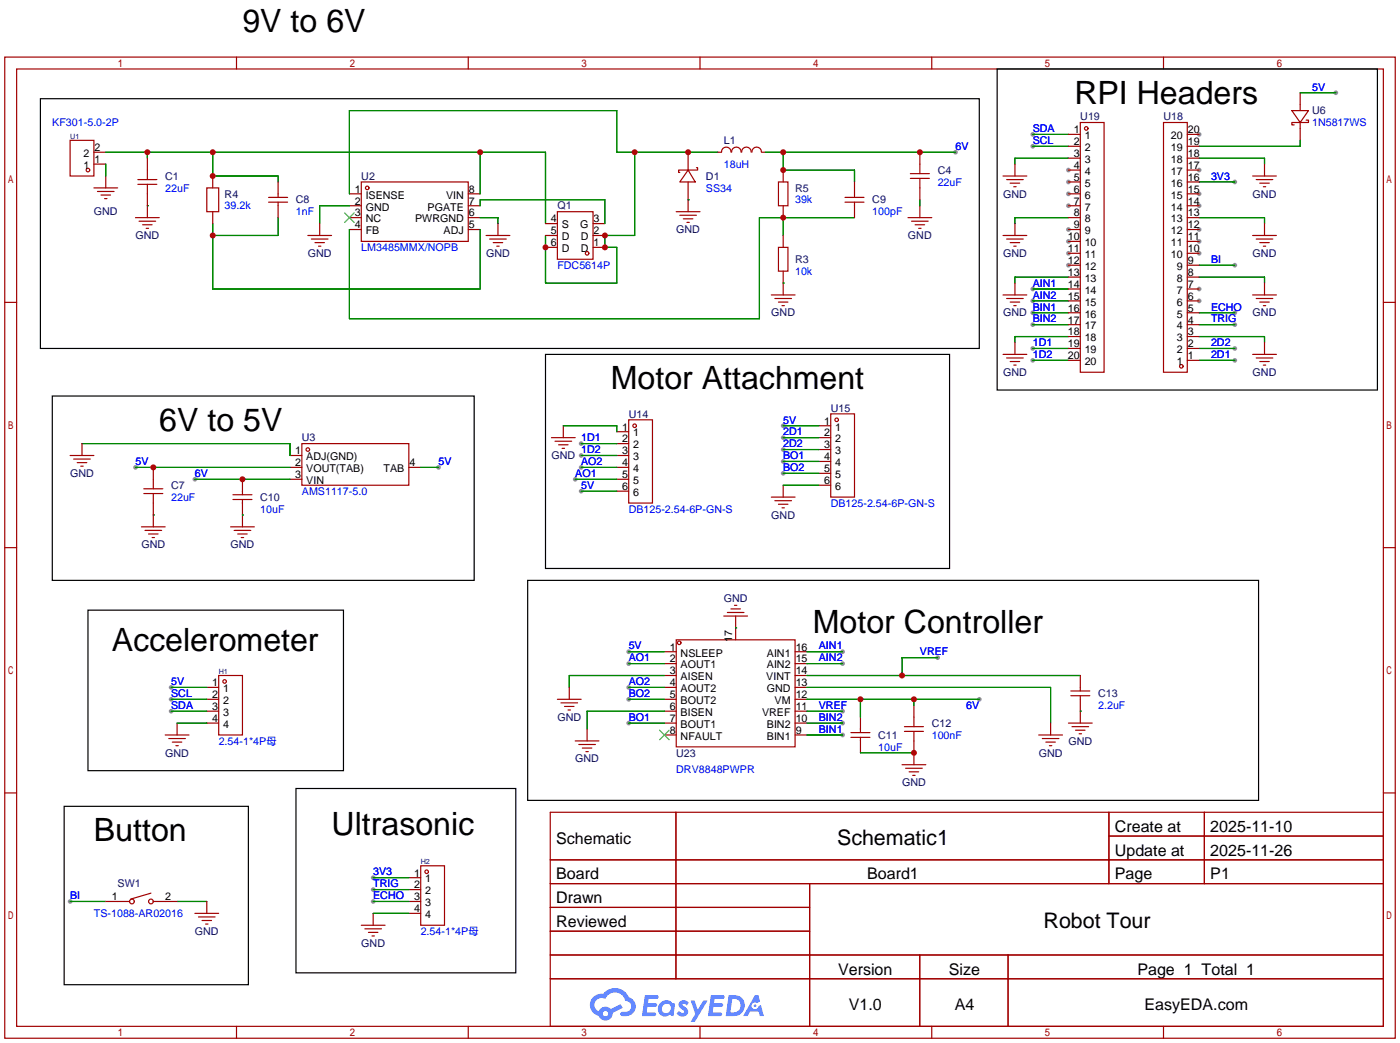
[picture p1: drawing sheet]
<svg xmlns="http://www.w3.org/2000/svg" width="299mm" height="223mm" viewBox="0 0 299 223" stroke-linecap="round" stroke-linejoin="round" font-family="sans-serif">
<g fill="#999">
<circle cx="256.3" cy="64.3" r=".51"/>
<circle cx="256.3" cy="61.7" r=".51"/>
<circle cx="256.3" cy="54.1" r=".51"/>
<circle cx="256.3" cy="51.6" r=".51"/>
<circle cx="256.3" cy="49" r=".51"/>
<circle cx="256.3" cy="43.9" r=".51"/>
<circle cx="256.3" cy="41.4" r=".51"/>
<circle cx="256.3" cy="36.3" r=".51"/>
<circle cx="256.3" cy="28.7" r=".51"/>
<circle cx="228.3" cy="36.3" r=".51"/>
<circle cx="228.3" cy="38.9" r=".51"/>
<circle cx="228.3" cy="41.4" r=".51"/>
<circle cx="228.3" cy="43.9" r=".51"/>
<circle cx="228.3" cy="49" r=".51"/>
<circle cx="228.3" cy="51.6" r=".51"/>
<circle cx="228.3" cy="54.1" r=".51"/>
<circle cx="228.3" cy="56.6" r=".51"/>
<circle cx="204.2" cy="32.5" r=".51"/>
<circle cx="41.7" cy="102.4" r=".51"/>
<circle cx="29" cy="99.8" r=".51"/>
<circle cx="93.7" cy="99.8" r=".51"/>
<circle cx="263.9" cy="38.9" r=".51"/>
<circle cx="285.5" cy="19.8" r=".51"/>
<circle cx="220.7" cy="74.4" r=".51"/>
<circle cx="220.7" cy="77" r=".51"/>
<circle cx="263.9" cy="74.4" r=".51"/>
<circle cx="263.9" cy="77" r=".51"/>
<circle cx="263.9" cy="56.6" r=".51"/>
<circle cx="263.9" cy="69.3" r=".51"/>
<circle cx="263.9" cy="66.8" r=".51"/>
<circle cx="220.7" cy="28.7" r=".51"/>
<circle cx="220.7" cy="31.2" r=".51"/>
<circle cx="15" cy="192.5" r=".51"/>
<circle cx="124.2" cy="94.7" r=".51"/>
<circle cx="124.2" cy="97.3" r=".51"/>
<circle cx="124.2" cy="99.8" r=".51"/>
<circle cx="122.9" cy="102.4" r=".51"/>
<circle cx="167.4" cy="90.9" r=".51"/>
<circle cx="167.4" cy="93.5" r=".51"/>
<circle cx="167.4" cy="96" r=".51"/>
<circle cx="167.4" cy="98.6" r=".51"/>
<circle cx="167.4" cy="101.1" r=".51"/>
<circle cx="220.7" cy="69.3" r=".51"/>
<circle cx="220.7" cy="66.8" r=".51"/>
<circle cx="220.7" cy="64.3" r=".51"/>
<circle cx="220.7" cy="61.7" r=".51"/>
<circle cx="36.6" cy="146.8" r=".51"/>
<circle cx="36.6" cy="151.9" r=".51"/>
<circle cx="36.6" cy="149.4" r=".51"/>
<circle cx="79.8" cy="190" r=".51"/>
<circle cx="79.8" cy="187.5" r=".51"/>
<circle cx="79.8" cy="192.5" r=".51"/>
<circle cx="134.4" cy="139.2" r=".51"/>
<circle cx="134.4" cy="141.7" r=".51"/>
<circle cx="134.4" cy="146.8" r=".51"/>
<circle cx="134.4" cy="149.4" r=".51"/>
<circle cx="134.4" cy="154.4" r=".51"/>
<circle cx="180.1" cy="139.2" r=".51"/>
<circle cx="180.1" cy="141.7" r=".51"/>
<circle cx="180.1" cy="157" r=".51"/>
<circle cx="180.1" cy="154.4" r=".51"/>
<circle cx="180.1" cy="151.9" r=".51"/>
<circle cx="200.4" cy="140.5" r=".51"/>
<circle cx="209.3" cy="149.4" r=".51"/>
<circle cx="124.2" cy="104.9" r=".51"/>
</g>
<g fill="none" stroke="#a10000" stroke-width=".25">
<path d="M1 12.2h297.2v209.5h-297.2zM3.6 14.7h292.1v204.5h-292.1zM50.5 12.2v2.5M100.1 12.2v2.5M149.6 12.2v2.5M199.1 12.2v2.5M248.7 12.2v2.5M1 64.6h2.6M295.7 64.6h2.5M1 117h2.6M295.7 117h2.5M1 169.4h2.6"/>
<path d="M117.6 173.5h178.1v45.7h-178.1zM144.5 173.5v35.5M237 173.5v15.2M237 178.6h58.7M257.4 173.5v15.2M295.7 169.4h2.5M117.6 183.6h178.1M117.6 188.7h178.1M117.6 193.8h55.4M117.6 198.9h55.4M173 188.7v30.5M50.5 219.2v2.5"/>
<path d="M100.1 219.2v2.5M117.6 204h178.1M117.6 209h178.1M149.6 219.2v2.5M196.6 204v15.2M199.1 219.2v2.5M215.4 204v15.2M248.7 219.2v2.5"/>
</g>
<g fill="#5487ff">
<path d="M145.3 213.9a1.3 1.3 0 0 1 1.9 .3l-.4 .6a.54 .54 0 0 0-.9-.2l.1 .2a1.34 1.34 0 0 1 .9 1.7 1.47 1.47 0 0 1-2.3 0l.5-.6 .8 .4a.31 .31 0 0 0 .4-.2 .31 .31 0 0 0-.3-.4 1.12 1.12 0 0 1-.7-1.8z"/>
<path d="M147.6 213.7h.9l.6 2 1.2-2h.9l-2.7 4.5h-.9l1-1.6z"/>
<path d="M137.8 212.5h1.7a1.31 1.31 0 0 1 1.2 .2 .4 .4 0 0 1-.3 .6h-1.8l-.1 1h1.6a.4 .4 0 0 1 .4 .4 .4 .4 0 0 1-.5 .3h-1.6l-.2 1.2h1.4a.46 .46 0 0 1 .5 .1 .46 .46 0 0 1 .1 .5l-.4 .2h-2.6z"/>
<path d="M151.9 212.5h1.7a1.32 1.32 0 0 1 1.2 .2 .39 .39 0 0 1-.3 .6h-1.8l-.1 1h1.6a.4 .4 0 0 1 .4 .4 .4 .4 0 0 1-.4 .3h-1.7l-.2 1.2h1.4a.46 .46 0 0 1 .5 .1 .46 .46 0 0 1 .1 .5l-.4 .2h-2.6z"/>
<path d="M161.3 212.5h.8l.3 1.4-.6 .3a.75 .75 0 0 0-1.1 .3 .75 .75 0 0 0 .5 1.1 .75 .75 0 0 0 .9-.7l.5-.3 .6 2.4h-.8l-.3-.9h-1.8l-.5 .9h-1z"/>
<path d="M155.7 212.5l-.6 4.5h1.5a2.27 2.27 0 0 0 2.6-2.3 2.27 2.27 0 0 0-2.7-2.2zM156.5 213.3a1.5 1.5 0 0 1 1.8 1.6 1.5 1.5 0 0 1-1.9 1.3h-.3z"/>
<path d="M141.2 214.2a1.6 1.6 0 0 0-.3 2.3 1.6 1.6 0 0 0 2.3 .2l.7 .3 .3-2.5-.1-.2-.5-.1a1.58 1.58 0 0 0-2.4 0zM141.8 214.7a.98 .98 0 0 1 1.6 .4 .98 .98 0 0 1-1.1 1.3 .94 .94 0 0 1-.9-.7 .94 .94 0 0 1 .4-1z"/>
<path d="M126.8 212.9a2.37 2.37 0 0 0 1.1 4.1 1.54 1.54 0 0 0 1.8 .9 1.54 1.54 0 0 0 1.2-1.6l2.2-1-.5-.8-2 1a1.57 1.57 0 0 0-2.7 .5 1.5 1.5 0 0 1-.7-2.1 1.5 1.5 0 0 1 2.2-.5 2.23 2.23 0 0 1 2.3-1.4 2.23 2.23 0 0 1 2 1.8 1.16 1.16 0 0 1 1.2 1.1 1.16 1.16 0 0 1-1.1 1.2h-.7a.47 .47 0 0 0-.5 .4 .47 .47 0 0 0 .4 .5 2.17 2.17 0 0 0 2.5-.9 2.17 2.17 0 0 0-.3-2.7l-.8-.4a3.2 3.2 0 0 0-5.5-.7h-1.1zM128.8 216.5a.6 .6 0 0 1 1.2 0 .6 .6 0 0 1-1.2 0z"/>
<circle cx="161.4" cy="214.8" r=".28"/>
</g>
<g fill="none" stroke="#a10000" stroke-width=".25">
<path d="M277.9 19.8v3.8M15 30h5.1v7.6h-5.1zM20.1 35.1h2.5M20.1 32.5h2.5M22.6 37.6v2.5M29.5 38.4h4M29.5 39.4h4M31.5 33.8v4.6M31.5 39.4v7.1M45.5 37.6v2.5M59.4 38.9v3.3M77.2 38.9h22.9v12.7h-22.9z"/>
<path d="M147.1 36.3l1.5 2.6h-3.3zM147.1 36.3h-2.1v.5h.3M147.1 32.5v3.8M147.1 38.9v6.3M148.8 35.8h.3v.5h-2M156.2 32.5a1.01 1.01 0 0 0-1-1.1 1.01 1.01 0 0 0-1 1.1h-.8M156.4 32.5a1.01 1.01 0 0 1 1-1.1 1.01 1.01 0 0 1 1 1.1M158.5 32.5a1.01 1.01 0 0 1 1-1.1 1.01 1.01 0 0 1 1 1.1M160.7 32.5a1.01 1.01 0 0 1 1-1.1 1.01 1.01 0 0 1 1 1.1M162.8 32.5h.8M166.4 38.9h2v5h-2zM167.4 36.3v2.6"/>
<path d="M182.6 38.9v3.3M194.6 38.1h4M194.6 37.1h4M196.6 32.5v4.6M196.6 38.1v4.6M214.4 37.6h5.1M215.1 38.4h3.6M215.9 39.1h2M216.7 39.9h.5M216.9 35.1v2.5M228.3 38.9h2.6M228.3 36.3h2.6"/>
<path d="M228.3 33.8h2.6M228.3 31.2h2.6M228.3 28.7h2.6M230.9 26.2h5.1v53.3h-5.1zM248.7 26.2h5v53.3h-5zM253.7 38.9h2.6M253.7 36.3h2.6M253.7 33.8h2.6M253.7 31.2h2.6M253.7 28.7h2.6M267.7 37.6h5.1M268.5 38.4h3.5"/>
<path d="M269.2 39.1h2.1M270 39.9h.5M270.3 35.1v2.5M276.1 23.6h3.6l-1.8 2.6zM277.9 26.2v3.8M279.1 25.7h.6v.5h-3.6v.5h.5M20.1 40.1h5M20.8 40.9h3.6M21.6 41.7h2M22.4 42.4h.5M29 46.5h5M29.7 47.2h3.6"/>
<path d="M30.5 48h2M31.2 48.8h.5M44.2 40.1h2.5v5.1h-2.5zM45.5 45.2v2.6M57.4 43.2h4.1M57.4 42.2h4.1M59.4 43.2v3.3M65.8 50.3h5.1M66.5 51.1h3.6M67.3 51.8h2M68.1 52.6h.5M68.3 47.8v2.5"/>
<path d="M74.7 41.4h2.5M74.7 43.9h2.5M74.7 46.5h2.5M74.7 49h2.5M100.1 41.4h2.5M100.1 43.9h2.5M100.1 46.5h2.5M100.1 49h2.5M103.9 50.3h5.1M104.6 51.1h3.6M105.4 51.8h2M106.2 52.6h.5"/>
<path d="M106.4 47.8v2.5M116.6 50.3h2.5M116.6 52.8h2.5M116.6 47.8h2.5M119.1 45.2h7.6v10.2h-7.6zM126.7 50.3h2.6M126.7 52.8h2.6M126.7 47.8h2.6M144.5 45.2h5.1M145.3 46h3.5M146 46.7h2.1M146.8 47.5h.5"/>
<path d="M166.4 52.8h2v5.1h-2zM167.4 43.9v2.6M167.4 50.3v2.5M167.4 57.9v5.1M180.6 43.2h4.1M180.6 42.2h4.1M182.6 43.2v3.3M194.1 46.5h5M194.8 47.2h3.6M195.6 48h2M196.3 48.8h.5M196.6 43.9v2.6"/>
<path d="M214.4 50.3h5.1M215.1 51.1h3.6M215.9 51.8h2M216.7 52.6h.5M216.9 47.8v2.5M228.3 41.4h2.6M228.3 43.9h2.6M228.3 46.5h2.6M228.3 49h2.6M228.3 59.2h2.6M228.3 56.6h2.6M228.3 54.1h2.6"/>
<path d="M228.3 51.6h2.6M253.7 41.4h2.6M253.7 43.9h2.6M253.7 46.5h2.6M253.7 49h2.6M253.7 59.2h2.6M253.7 56.6h2.6M253.7 54.1h2.6M253.7 51.6h2.6M267.7 50.3h5.1M268.5 51.1h3.5M269.2 51.8h2.1"/>
<path d="M270 52.6h.5M270.3 47.8v2.5M164.8 63h5.1M165.6 63.8h3.6M166.4 64.5h2M167.1 65.3h.5M214.4 63h5.1M214.4 75.7h5.1M215.1 63.8h3.6M215.1 76.5h3.6M215.9 64.5h2M215.9 77.2h2"/>
<path d="M216.7 65.3h.5M216.7 78h.5M216.9 60.5v2.5M216.9 73.2v2.5M228.3 77h2.6M228.3 74.4h2.6M228.3 71.9h2.6M228.3 69.3h2.6M228.3 66.8h2.6M228.3 64.3h2.6M228.3 61.7h2.6M253.7 77h2.6"/>
<path d="M253.7 74.4h2.6M253.7 71.9h2.6M253.7 69.3h2.6M253.7 66.8h2.6M253.7 64.3h2.6M253.7 61.7h2.6M267.7 63h5.1M267.7 75.7h5.1M268.5 63.8h3.5M268.5 76.5h3.5M269.2 64.5h2.1M269.2 77.2h2.1"/>
<path d="M270 65.3h.5M270 78h.5M270.3 60.5v2.5M270.3 73.2v2.5M15 97.3h5.1M15.7 98h3.6M16.5 98.8h2M17.3 99.6h.5M17.5 94.7v2.6M32.8 99.8v4.6M62 97.3h2.5M62 99.8h2.5"/>
<path d="M64.5 94.7h22.9v8.9h-22.9zM87.4 99.8h2.5M117.9 93.5h5M118.6 94.2h3.6M119.4 95h2M120.1 95.8h.5M120.4 90.9v2.6M131.8 97.3h2.6M131.8 99.8h2.6M131.8 92.2h2.6M131.8 94.7h2.6M134.4 89.7h5v17.7h-5z"/>
<path d="M175 90.9h2.5M175 93.5h2.5M175 96h2.5M175 98.6h2.5M177.5 88.4h5.1v17.8h-5.1zM30.2 112.5h5.1M30.7 105.4h4.1M30.7 104.4h4.1M31 113.3h3.5M31.7 114h2.1M32.5 114.8h.5M32.8 105.4v7.1"/>
<path d="M49.3 112.5h5.1M49.8 106.7h4M49.8 105.7h4M50 113.3h3.6M50.8 114h2M51.6 114.8h.5M51.8 102.4v3.3M51.8 106.7v5.8M62 102.4h2.5M131.8 102.4h2.6M131.8 104.9h2.6M164.8 106.2h5.1"/>
<path d="M165.6 106.9h3.6M166.4 107.7h2M167.1 108.5h.5M167.4 103.6v2.6M175 101.1h2.5M175 103.6h2.5M142 139.2h2.5M144.5 136.7h25.4v22.8h-25.4zM154.7 131.6h5.1M155.4 130.8h3.6M156.2 130h2M157 129.3h.5"/>
<path d="M157.2 131.6v5.1M169.9 139.2h2.6M35.3 157h5.1M36.1 157.7h3.5M36.8 158.5h2.1M37.6 159.3h.5M37.8 154.4v2.6M44.2 146.8h2.5M44.2 149.4h2.5M44.2 151.9h2.5M44.2 154.4h2.5M46.7 144.3h5.1v12.7h-5.1z"/>
<path d="M119.1 149.4h5.1M119.9 150.1h3.5M120.6 150.9h2.1M121.4 151.6h.5M121.7 146.8v2.6M122.9 158.2h5.1M123.7 159h3.6M124.5 159.8h2M125.5 155.7v2.5M142 146.8h2.5M142 149.4h2.5M142 151.9h2.5"/>
<path d="M142 154.4h2.5M142 157h2.5M142 141.7h2.5M142 144.3h2.5M169.9 146.8h2.6M169.9 149.4h2.6M169.9 151.9h2.6M169.9 154.4h2.6M169.9 157h2.6M169.9 141.7h2.6M169.9 144.3h2.6M181.9 157.5h4"/>
<path d="M181.9 156.5h4M183.9 153.2v3.3M183.9 157.5v3.3M193.3 155.2h4.1M193.3 156.2h4.1M195.3 150.6v4.6M195.3 156.2v7.1M222 157h5.1M222.8 157.7h3.5M223.5 158.5h2.1M224.3 159.3h.5M224.5 154.4v2.6"/>
<path d="M228.3 154.4h5.1M228.9 148.6h4M228.9 147.6h4M229.1 155.2h3.6M229.9 156h2M230.6 156.7h.5M230.9 144.3v3.3M230.9 148.6v5.8M125.2 160.5h.5M192.8 163.3h5.1M193.5 164.1h3.6M194.3 164.8h2"/>
<path d="M195.1 165.6h.5M22.6 192.5h5.1M32.3 190.8l-4.4 1.2M32.8 192.5h5M41.7 195.1h5M42.4 195.8h3.6M43.2 196.6h2M43.9 197.4h.5M44.2 192.5v2.6M77.2 197.6h5.1M78 198.4h3.5M78.7 199.1h2.1"/>
<path d="M79.5 199.9h.5M79.8 195.1v2.5M87.4 195.1h2.5M87.4 187.5h2.5M87.4 190h2.5M87.4 192.5h2.5M89.9 184.9h5.1v12.7h-5.1z"/>
<circle cx="18.8" cy="36.3" r=".38"/>
<circle cx="232.2" cy="27.4" r=".38"/>
<circle cx="78.5" cy="40.1" r=".38"/>
<circle cx="125.5" cy="54.1" r=".38"/>
<circle cx="252.5" cy="78.2" r=".38"/>
<circle cx="65.8" cy="96" r=".38"/>
<circle cx="135.6" cy="90.9" r=".38"/>
<circle cx="178.8" cy="89.7" r=".38"/>
<circle cx="145.2" cy="137.3" r=".38"/>
<circle cx="48" cy="145.5" r=".38"/>
<circle cx="28.2" cy="192.5" r=".51"/>
<circle cx="32.3" cy="192.5" r=".51"/>
<circle cx="91.2" cy="186.2" r=".38"/>
</g>
<path d="M73.7 45.5l2 2M75.7 45.5l-2 2M141 156l2 2M143 156l-2 2" fill="none" stroke="#3c3" stroke-width=".25"/>
<g fill="none" stroke="#008700" stroke-width=".25">
<path d="M277.9 19.8h7.6M22.6 32.5h94v15.3M22.6 35.1v2.5M31.5 32.5v1.3M45.5 32.5v5.1h13.9v1.3M102.6 32.5v8.9M135.6 32.5v17.8h-6.3v2.5h2.5v7.7h-15.2v-10.2M153.4 32.5h-21.6v-8.9h-57.1v17.8M163.6 32.5h40.6M167.4 32.5v3.8h15.2v2.6M220.7 31.2h7.6M220.7 28.7h7.6"/>
<path d="M228.3 33.8h-11.4v1.3M256.3 33.8h14v1.3M256.3 38.9h7.6M277.9 30v1.2h-21.6M31.5 43.9h.1M45.5 47.8v13.9h57.1v-12.7M59.4 46.5v3.8h-13.9M74.7 43.9h-6.4v3.9M102.6 46.5h3.8v1.3M102.6 43.9v-1.2h26.7v5.1M147.1 42.7h.1M167.4 46.5v3.8"/>
<path d="M182.6 46.5h-20.3v21.6h-87.6v-19.1M196.6 42.7v1.2M228.3 46.5h-11.4v1.3M228.3 59.2h-11.4v1.3M256.3 46.5h14v1.3M256.3 59.2h14v1.3M256.3 56.6h7.6M167.4 60.5h.1M220.7 61.7h7.6M220.7 74.4h7.6M220.7 77h7.6M220.7 69.3h7.6"/>
<path d="M220.7 66.8h7.6M220.7 64.3h7.6M228.3 71.9h-11.4v1.3M256.3 71.9h14v1.3M256.3 74.4h7.6M256.3 77h7.6M256.3 69.3h7.6M256.3 66.8h7.6M17.5 94.7h44.5v2.6M29 99.8h33M89.9 99.8h3.8M120.4 90.9h11.4v1.3"/>
<path d="M124.2 94.7h7.6M124.2 99.8h7.6M124.2 97.3h7.6M167.4 90.9h7.6M167.4 93.5h7.6M167.4 96h7.6M167.4 98.6h7.6M32.8 110h.1M41.7 102.4h20.3M51.8 110h.1M122.9 102.4h8.9M124.2 104.9h7.6"/>
<path d="M167.4 101.1h7.6M167.4 103.6h7.6M134.4 139.2h7.6M157.2 134.1h.1M172.5 139.2h7.6M36.6 146.8h7.6M36.6 151.9h7.6M36.6 149.4h7.6M37.8 154.4h6.4M134.4 146.8h7.6M134.4 149.4h7.6M134.4 154.4h7.6"/>
<path d="M134.4 141.7h7.6M142 151.9h-16.5v3.8M142 144.3h-20.3v2.5M172.5 146.8h52v7.6M172.5 151.9h7.6M172.5 149.4h36.8M172.5 154.4h7.6M172.5 141.7h7.6M172.5 144.3h58.4M172.5 157h7.6M183.9 149.4v3.8M195.3 149.4v1.2"/>
<path d="M200.4 140.5h-7.6v3.8M230.9 151.9h.1M183.9 160.8h11.4M15 192.5h7.6M37.8 192.5h6.4M79.8 192.5h7.6M79.8 190h7.6M79.8 187.5h7.6M79.8 195.1h7.6"/>
</g>
<path d="M213.1 14.7h81.3v68.6h-81.3zM8.6 21.1h200.7v53.3h-200.7zM116.6 75.7h86.3v45.7h-86.3zM11.2 84.6h90.1v39.4h-90.1zM18.8 130.3h54.6v34.3h-54.6zM112.8 124h156.2v46.9h-156.2zM13.7 172.2h39.4v38.1h-39.4zM63.2 168.4h47v39.4h-47z" fill="none" stroke="#000" stroke-width=".25"/>
<g fill="#c00">
<circle cx="135.6" cy="32.5" r=".63"/>
<circle cx="129.3" cy="50.3" r=".63"/>
<circle cx="129.3" cy="52.8" r=".63"/>
<circle cx="116.6" cy="52.8" r=".63"/>
<circle cx="147.1" cy="32.5" r=".63"/>
<circle cx="45.5" cy="50.3" r=".63"/>
<circle cx="167.4" cy="32.5" r=".63"/>
<circle cx="167.4" cy="36.3" r=".63"/>
<circle cx="196.6" cy="32.5" r=".63"/>
<circle cx="167.4" cy="46.5" r=".63"/>
<circle cx="45.5" cy="32.5" r=".63"/>
<circle cx="102.6" cy="32.5" r=".63"/>
<circle cx="31.5" cy="32.5" r=".63"/>
<circle cx="45.5" cy="37.6" r=".63"/>
<circle cx="51.8" cy="102.4" r=".63"/>
<circle cx="32.8" cy="99.8" r=".63"/>
<circle cx="195.3" cy="160.8" r=".63"/>
<circle cx="192.8" cy="144.3" r=".63"/>
<circle cx="195.3" cy="149.4" r=".63"/>
<circle cx="183.9" cy="149.4" r=".63"/>
</g>
<g font-size="6.9">
<text x="51.8" y="6.9">9V to 6V</text>
<text x="229.6" y="22.2">RPI Headers</text>
<text x="130.6" y="83.1">Motor Attachment</text>
<text x="34" y="92">6V to 5V</text>
<text x="173.7" y="135.2">Motor Controller</text>
<text x="23.9" y="139">Accelerometer</text>
<text x="20.1" y="179.7">Button</text>
<text x="70.9" y="178.4">Ultrasonic</text>
</g>
<g font-size="4.6">
<text x="178.9" y="180.5">Schematic1</text>
<text x="223" y="198.3">Robot Tour</text>
</g>
<g font-size="3.4">
<text x="238.3" y="177.7">Create at</text>
<text x="258.7" y="177.7">2025-11-10</text>
<text x="118.9" y="180.2">Schematic</text>
<text x="238.3" y="182.7">Update at</text>
<text x="258.7" y="182.7">2025-11-26</text>
<text x="118.9" y="187.8">Board</text>
<text x="185.3" y="187.8">Board1</text>
<text x="238.3" y="187.8">Page</text>
<text x="258.7" y="187.8">P1</text>
<text x="118.9" y="192.9">Drawn</text>
<text x="118.9" y="198">Reviewed</text>
<text x="179.1" y="208.1">Version</text>
<text x="202.8" y="208.1">Size</text>
<text x="243.1" y="208.1">Page 1 Total 1</text>
<text x="181.4" y="215.8">V1.0</text>
<text x="204" y="215.8">A4</text>
<text x="244.6" y="215.8">EasyEDA.com</text>
</g>
<g font-size="2.3" fill="#00f">
<text x="280.4" y="19.3">5V</text>
<text x="11.2" y="27">KF301-5.0-2P</text>
<text x="220.7" y="28.2">SDA</text>
<text x="280.4" y="27">1N5817WS</text>
<text x="154.7" y="35.8">18uH</text>
<text x="204.2" y="32">6V</text>
<text x="220.7" y="30.8">SCL</text>
<text x="35.3" y="40.9">22uF</text>
<text x="150.9" y="40.9">SS34</text>
<text x="200.4" y="39.7">22uF</text>
<text x="258.8" y="38.4">3V3</text>
<text x="48" y="44.7">39.2k</text>
<text x="63.2" y="46">1nF</text>
<text x="169.9" y="43.5">39k</text>
<text x="186.4" y="46">100pF</text>
<text x="77.2" y="53.6">LM3485MMX/NOPB</text>
<text x="119.1" y="57.4">FDC5614P</text>
<text x="169.9" y="58.7">10k</text>
<text x="258.8" y="56.2">BI</text>
<text x="220.7" y="63.8">AIN2</text>
<text x="220.7" y="61.2">AIN1</text>
<text x="220.7" y="68.9">BIN2</text>
<text x="220.7" y="66.3">BIN1</text>
<text x="258.8" y="68.9">TRIG</text>
<text x="258.8" y="66.3">ECHO</text>
<text x="220.7" y="73.9">1D1</text>
<text x="220.7" y="76.5">1D2</text>
<text x="258.8" y="73.9">2D2</text>
<text x="258.8" y="76.5">2D1</text>
<text x="124.2" y="94.3">1D1</text>
<text x="167.4" y="90.5">5V</text>
<text x="167.4" y="93">2D1</text>
<text x="167.4" y="95.5">2D2</text>
<text x="29" y="99.3">5V</text>
<text x="41.7" y="101.9">6V</text>
<text x="93.7" y="99.3">5V</text>
<text x="122.9" y="101.9">AO1</text>
<text x="124.2" y="96.8">1D2</text>
<text x="124.2" y="99.3">AO2</text>
<text x="167.4" y="98.1">BO1</text>
<text x="167.4" y="100.6">BO2</text>
<text x="36.6" y="107">22uF</text>
<text x="64.5" y="105.7">AMS1117-5.0</text>
<text x="124.2" y="104.4">5V</text>
<text x="55.6" y="109.5">10uF</text>
<text x="134.4" y="109.5">DB125-2.54-6P-GN-S</text>
<text x="177.5" y="108.2">DB125-2.54-6P-GN-S</text>
<text x="134.4" y="138.7">5V</text>
<text x="134.4" y="141.3">AO1</text>
<text x="175" y="138.7">AIN1</text>
<text x="175" y="141.3">AIN2</text>
<text x="196.6" y="140">VREF</text>
<text x="36.6" y="146.3">5V</text>
<text x="36.6" y="148.9">SCL</text>
<text x="134.4" y="146.3">AO2</text>
<text x="134.4" y="148.9">BO2</text>
<text x="36.6" y="151.4">SDA</text>
<text x="134.4" y="154">BO1</text>
<text x="175" y="154">BIN2</text>
<text x="175" y="151.4">VREF</text>
<text x="206.5" y="151.4">6V</text>
<text x="234.7" y="151.4">2.2uF</text>
<text x="46.7" y="159">2.54-1*4P母</text>
<text x="175" y="156.5">BIN1</text>
<text x="187.7" y="160.3">10uF</text>
<text x="199.1" y="157.8">100nF</text>
<text x="144.5" y="165.1">DRV8848PWPR</text>
<text x="79.8" y="189.5">TRIG</text>
<text x="79.8" y="187">3V3</text>
<text x="15" y="192.1">BI</text>
<text x="20.1" y="195.9">TS-1088-AR02016</text>
<text x="79.8" y="192.1">ECHO</text>
<text x="89.9" y="199.7">2.54-1*4P母</text>
</g>
<g font-size="2.3">
<text x="229.5" y="28.5">1</text>
<text x="231.8" y="29.7">1</text>
<text x="250.3" y="29.7">20</text>
<text x="253.9" y="28.5">20</text>
<text x="17.9" y="33.5">2</text>
<text x="20.2" y="34.8">1</text>
<text x="20.2" y="32.3">2</text>
<text x="229.5" y="31">2</text>
<text x="229.5" y="33.5">3</text>
<text x="231.8" y="32.3">2</text>
<text x="231.8" y="34.8">3</text>
<text x="250.3" y="34.8">18</text>
<text x="250.3" y="32.3">19</text>
<text x="253.9" y="33.5">18</text>
<text x="253.9" y="31">19</text>
<text x="17.9" y="36.1">1</text>
<text x="75.8" y="41.2">1</text>
<text x="100.2" y="41.2">8</text>
<text x="229.5" y="36.1">4</text>
<text x="229.5" y="38.6">5</text>
<text x="229.5" y="41.2">6</text>
<text x="231.8" y="37.3">4</text>
<text x="231.8" y="39.9">5</text>
<text x="250.3" y="39.9">16</text>
<text x="250.3" y="37.3">17</text>
<text x="253.9" y="41.2">15</text>
<text x="253.9" y="38.6">16</text>
<text x="253.9" y="36.1">17</text>
<text x="75.8" y="43.7">2</text>
<text x="75.8" y="46.2">3</text>
<text x="78.2" y="42.4">ISENSE</text>
<text x="78.2" y="45">GND</text>
<text x="78.2" y="47.5">NC</text>
<text x="88.7" y="47.5">PWRGND</text>
<text x="91.4" y="45">PGATE</text>
<text x="95.3" y="42.4">VIN</text>
<text x="100.2" y="46.2">6</text>
<text x="100.2" y="43.7">7</text>
<text x="117.7" y="47.5">4</text>
<text x="126.9" y="47.5">3</text>
<text x="229.5" y="43.7">7</text>
<text x="229.5" y="46.2">8</text>
<text x="231.8" y="42.4">6</text>
<text x="231.8" y="45">7</text>
<text x="231.8" y="47.5">8</text>
<text x="250.3" y="47.5">13</text>
<text x="250.3" y="45">14</text>
<text x="250.3" y="42.4">15</text>
<text x="253.9" y="46.2">13</text>
<text x="253.9" y="43.7">14</text>
<text x="75.8" y="48.8">4</text>
<text x="78.2" y="50">FB</text>
<text x="94.8" y="50">ADJ</text>
<text x="100.2" y="48.8">5</text>
<text x="117.7" y="52.6">6</text>
<text x="117.7" y="50">5</text>
<text x="120.1" y="53.9">D</text>
<text x="120.1" y="51.3">D</text>
<text x="120.1" y="48.8">S</text>
<text x="124" y="48.8">G</text>
<text x="124.2" y="51.3">D</text>
<text x="124.2" y="53.9">D</text>
<text x="126.9" y="50">2</text>
<text x="126.9" y="52.6">1</text>
<text x="228.2" y="51.3">10</text>
<text x="228.2" y="53.9">11</text>
<text x="229.5" y="48.8">9</text>
<text x="231.8" y="50">9</text>
<text x="231.8" y="52.6">10</text>
<text x="250.3" y="52.6">11</text>
<text x="250.3" y="50">12</text>
<text x="253.9" y="53.9">10</text>
<text x="253.9" y="51.3">11</text>
<text x="253.9" y="48.8">12</text>
<text x="228.2" y="56.4">12</text>
<text x="228.2" y="58.9">13</text>
<text x="231.8" y="55.1">11</text>
<text x="231.8" y="57.7">12</text>
<text x="250.3" y="55.1">10</text>
<text x="251.5" y="57.7">9</text>
<text x="253.9" y="58.9">8</text>
<text x="253.9" y="56.4">9</text>
<text x="228.2" y="61.5">14</text>
<text x="228.2" y="64">15</text>
<text x="231.8" y="60.2">13</text>
<text x="231.8" y="62.7">14</text>
<text x="231.8" y="65.3">15</text>
<text x="251.5" y="65.3">6</text>
<text x="251.5" y="62.7">7</text>
<text x="251.5" y="60.2">8</text>
<text x="253.9" y="64">6</text>
<text x="253.9" y="61.5">7</text>
<text x="228.2" y="66.6">16</text>
<text x="228.2" y="69.1">17</text>
<text x="228.2" y="71.6">18</text>
<text x="231.8" y="67.8">16</text>
<text x="231.8" y="70.4">17</text>
<text x="251.5" y="70.4">4</text>
<text x="251.5" y="67.8">5</text>
<text x="253.9" y="71.6">3</text>
<text x="253.9" y="69.1">4</text>
<text x="253.9" y="66.6">5</text>
<text x="228.2" y="74.2">19</text>
<text x="228.2" y="76.7">20</text>
<text x="231.8" y="72.9">18</text>
<text x="231.8" y="75.4">19</text>
<text x="231.8" y="78">20</text>
<text x="251.5" y="78">1</text>
<text x="251.5" y="75.4">2</text>
<text x="251.5" y="72.9">3</text>
<text x="253.9" y="76.7">1</text>
<text x="253.9" y="74.2">2</text>
<text x="133" y="92">1</text>
<text x="133" y="94.5">2</text>
<text x="135.3" y="93.2">1</text>
<text x="135.3" y="95.8">2</text>
<text x="176.1" y="90.7">1</text>
<text x="176.1" y="93.2">2</text>
<text x="176.1" y="95.8">3</text>
<text x="178.5" y="92">1</text>
<text x="178.5" y="94.5">2</text>
<text x="63.1" y="97">1</text>
<text x="63.1" y="99.6">2</text>
<text x="65.5" y="98.3">ADJ(GND)</text>
<text x="65.5" y="100.8">VOUT(TAB)</text>
<text x="82" y="100.8">TAB</text>
<text x="87.5" y="99.6">4</text>
<text x="133" y="97">3</text>
<text x="133" y="99.6">4</text>
<text x="135.3" y="98.3">3</text>
<text x="135.3" y="100.8">4</text>
<text x="176.1" y="98.3">4</text>
<text x="176.1" y="100.8">5</text>
<text x="178.5" y="97">3</text>
<text x="178.5" y="99.6">4</text>
<text x="63.1" y="102.1">3</text>
<text x="65.5" y="103.4">VIN</text>
<text x="133" y="102.1">5</text>
<text x="133" y="104.7">6</text>
<text x="135.3" y="103.4">5</text>
<text x="135.3" y="105.9">6</text>
<text x="176.1" y="103.4">6</text>
<text x="178.5" y="102.1">5</text>
<text x="178.5" y="104.7">6</text>
<text x="156.5" y="137" transform="rotate(-90 156.5 137)">17</text>
<text x="143.1" y="138.9">1</text>
<text x="143.1" y="141.5">2</text>
<text x="145.5" y="140.2">NSLEEP</text>
<text x="145.5" y="142.8">AOUT1</text>
<text x="163.9" y="142.8">AIN2</text>
<text x="163.9" y="140.2">AIN1</text>
<text x="170.1" y="141.5">15</text>
<text x="170.1" y="138.9">16</text>
<text x="45.3" y="146.6">1</text>
<text x="45.3" y="149.1">2</text>
<text x="47.7" y="147.8">1</text>
<text x="143.1" y="144">3</text>
<text x="143.1" y="146.6">4</text>
<text x="143.1" y="149.1">5</text>
<text x="145.5" y="145.3">AISEN</text>
<text x="145.5" y="147.8">AOUT2</text>
<text x="163.8" y="145.3">VINT</text>
<text x="163.9" y="147.8">GND</text>
<text x="170.1" y="149.1">12</text>
<text x="170.1" y="146.6">13</text>
<text x="170.1" y="144">14</text>
<text x="45.3" y="151.6">3</text>
<text x="45.3" y="154.2">4</text>
<text x="47.7" y="150.4">2</text>
<text x="47.7" y="152.9">3</text>
<text x="47.7" y="155.5">4</text>
<text x="143.1" y="151.6">6</text>
<text x="143.1" y="154.2">7</text>
<text x="145.5" y="150.4">BOUT2</text>
<text x="145.5" y="152.9">BISEN</text>
<text x="145.5" y="155.5">BOUT1</text>
<text x="162.9" y="152.9">VREF</text>
<text x="163.9" y="155.5">BIN2</text>
<text x="165.6" y="150.4">VM</text>
<text x="170.1" y="154.2">10</text>
<text x="170.1" y="151.6">11</text>
<text x="143.1" y="156.7">8</text>
<text x="145.5" y="158">NFAULT</text>
<text x="163.9" y="158">BIN1</text>
<text x="170.1" y="156.7">9</text>
<text x="88.5" y="187.2">1</text>
<text x="88.5" y="189.7">2</text>
<text x="90.9" y="188.5">1</text>
<text x="90.9" y="191">2</text>
<text x="23.9" y="192.3">1</text>
<text x="35.3" y="192.3">2</text>
<text x="88.5" y="192.3">3</text>
<text x="88.5" y="194.8">4</text>
<text x="90.9" y="193.6">3</text>
<text x="90.9" y="196.1">4</text>
</g>
<g font-size="2.3" fill="#000080">
<text x="230.9" y="25.7">U19</text>
<text x="248.7" y="25.7">U18</text>
<text x="280.4" y="24.4">U6</text>
<text x="154.7" y="30.8">L1</text>
<text x="35.3" y="38.4">C1</text>
<text x="77.2" y="38.4">U2</text>
<text x="150.9" y="38.4">D1</text>
<text x="169.9" y="40.9">R5</text>
<text x="200.4" y="37.1">C4</text>
<text x="20.1" y="46">GND</text>
<text x="48" y="42.2">R4</text>
<text x="63.2" y="43.5">C8</text>
<text x="119.1" y="44.7">Q1</text>
<text x="186.4" y="43.5">C9</text>
<text x="214.4" y="42.2">GND</text>
<text x="267.7" y="42.2">GND</text>
<text x="29" y="51.1">GND</text>
<text x="144.5" y="49.8">GND</text>
<text x="194.1" y="51.1">GND</text>
<text x="65.8" y="54.9">GND</text>
<text x="103.9" y="54.9">GND</text>
<text x="169.9" y="56.2">R3</text>
<text x="214.4" y="54.9">GND</text>
<text x="267.7" y="54.9">GND</text>
<text x="164.8" y="67.6">GND</text>
<text x="214.4" y="67.6">GND</text>
<text x="267.7" y="67.6">GND</text>
<text x="214.4" y="80.3">GND</text>
<text x="267.7" y="80.3">GND</text>
<text x="134.4" y="89.2">U14</text>
<text x="177.5" y="87.9">U15</text>
<text x="64.5" y="94.3">U3</text>
<text x="15" y="101.9">GND</text>
<text x="117.9" y="98.1">GND</text>
<text x="36.6" y="104.4">C7</text>
<text x="55.6" y="107">C10</text>
<text x="164.8" y="110.8">GND</text>
<text x="30.2" y="117.1">GND</text>
<text x="49.3" y="117.1">GND</text>
<text x="154.7" y="128.6">GND</text>
<text x="234.7" y="148.9">C13</text>
<text x="119.1" y="154">GND</text>
<text x="199.1" y="155.2">C12</text>
<text x="35.3" y="161.6">GND</text>
<text x="144.5" y="161.6">U23</text>
<text x="187.7" y="157.8">C11</text>
<text x="222" y="161.6">GND</text>
<text x="228.3" y="159">GND</text>
<text x="122.9" y="162.8">GND</text>
<text x="192.8" y="167.9">GND</text>
<text x="25.1" y="189.5">SW1</text>
<text x="41.7" y="199.7">GND</text>
<text x="77.2" y="202.2">GND</text>
</g>
<g font-size="1.5" fill="#000080">
<text x="15" y="29.6">U1</text>
<text x="46.7" y="143.9">H1</text>
<text x="89.9" y="184.6">H2</text>
</g>
</svg>
